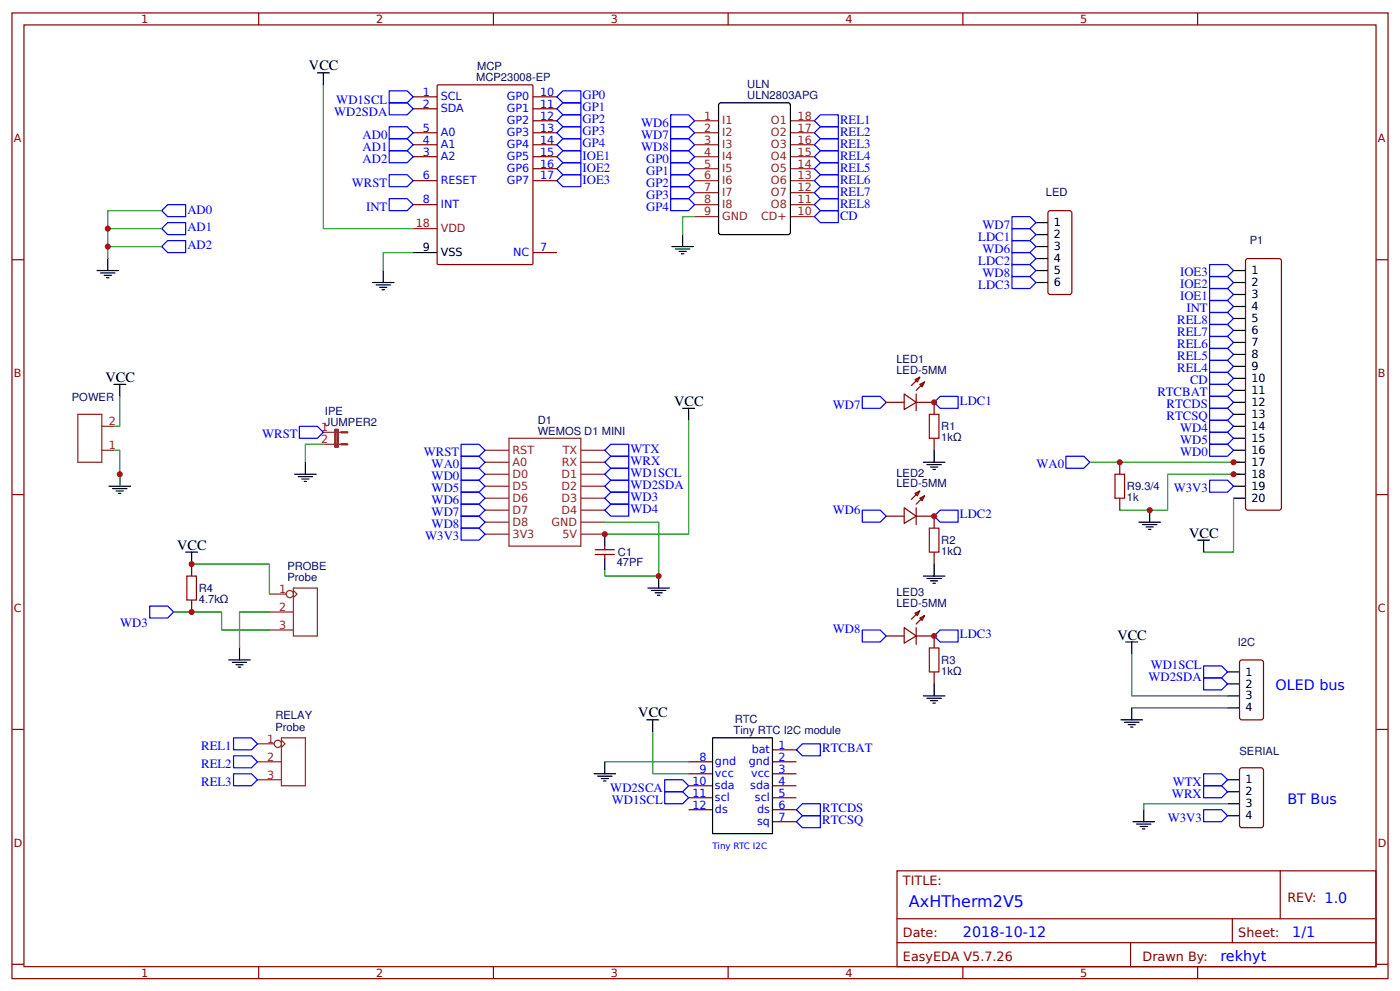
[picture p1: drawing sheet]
<svg xmlns="http://www.w3.org/2000/svg" width="309mm" height="219mm" viewBox="0 0 309 219" stroke-linecap="round" stroke-linejoin="round" font-family="sans-serif">
<g fill="none" stroke="#800" stroke-width=".26">
<path d="M2.6 2.9h304.1v213.2h-304.1zM5.3 5.5h298.7v208h-298.7zM57.1 2.9v2.6M96.6 18.9l.2-.2h20.7l.2 .2v39.3l-.1 .2h-20.8l-.2-.1zM109 2.9v2.6M160.9 2.9v2.6M212.7 2.9v2.6M264.6 2.9v2.6M91.3 34.6h5.3M91.3 32h5.3M91.3 29.3h5.3M91.3 39.9h5.3"/>
<path d="M91.3 21.4h5.3M91.3 24h5.3M117.7 34.6h5.3M117.7 32h5.3M117.7 29.3h5.3M117.7 39.9h5.3M117.7 21.4h5.3M117.7 24h5.3M117.7 26.7h5.3M117.7 37.3h5.3M2.6 57.4h2.7M91.3 45.2h5.3"/>
<path d="M117.7 55.8h5.3M231.6 46.8l.4-.3h4.3l.4 .3 .1 .2v17.5l-.3 .5h-.2h-4.3h-.2l-.3-.5zM275.2 57.4l.5-.3h6.9l.4 .3 .1 .2v54.5l-.3 .5-.2 .1h-6.9l-.3-.1-.2-.5zM304 57.4h2.7M195.8 88.8h4M199.8 87l2.6 1.8-2.6 1.6zM202.1 83.8l1.1-.5-.5 1zM202.4 88.8h4v2.7M202.4 87v3.7M203.2 84.9l1.1-.6-.6 1.1zM203.2 83.3l-1.9 1.8M204.3 84.3l-1.9 1.9"/>
<path d="M206.4 96.8v2.6M2.6 109.2h2.7M195.8 114h4M199.8 112.1l2.6 1.9-2.6 1.6zM202.1 109l1.1-.6-.5 1.1zM202.4 114h4v2.6M202.4 112.1v3.7M203.2 110l1.1-.5-.6 1zM203.2 108.4l-1.9 1.9M204.3 109.5l-1.9 1.8M247.4 102.1v2.6M247.4 110v2.7"/>
<path d="M304 109.2h2.7M42.3 124.6v2.6M42.3 132.5v2.6M131.5 122.4h4.2M131.5 121.4h4.2M133.6 120.6v.8M133.6 122.4v.8M199.8 138.6l2.6 1.8-2.6 1.6zM202.1 135.4l1.1-.5-.5 1zM202.4 138.6v3.7M203.2 136.5l1.1-.6-.6 1.1zM203.2 134.9l-1.9 1.8"/>
<path d="M204.3 135.9l-1.9 1.9M206.4 121.9v2.7M195.8 140.4h4M202.4 140.4h4v2.7M206.4 148.4v2.6M273.9 146l.5-.3h4.2l.5 .3v12.4l-.2 .5-4.5 .1-.5-.3zM2.6 161.1h2.7M152.1 168.2h5.3M152.1 170.9h5.3M152.1 173.5h5.3M152.1 176.2h5.3M152.1 178.8h5.3"/>
<path d="M170.7 165.6h5.2M170.7 168.2h5.2M170.7 170.9h5.2M170.7 173.5h5.2M170.7 176.2h5.2M170.7 178.8h5.2M273.9 169.8l.5-.3h4.2l.5 .3v12.4l-.2 .5-4.5 .1-.5-.3zM304 161.1h2.7M170.7 181.5h5.2M198.2 192.3h105.8v21.2h-105.8zM282.8 192.3v10.6M2.6 212.9h2.7"/>
<path d="M57.1 213.5v2.6M109 213.5v2.6M160.9 213.5v2.6M198.2 202.9h105.8M198.2 208.2h105.8M212.7 213.5v2.6M249.8 208.2v5.3M264.6 213.5v2.6M272.3 202.9v5.3M304 212.9h2.7"/>
</g>
<g fill="none" stroke="#000" stroke-width=".26">
<path d="M70.1 16.1h2.7M71.4 16.1v2.6M159 22.8l15.1-.1 .5 .3v28.3l-.2 .4-15.1 .1-.5-.3-.1-28.3zM21.4 59.7h4.8M23.8 57.1v2.6M84.7 59.7v2.7M91.3 55.8h5.3M148.4 54.5h4.8M149.2 55h3.2M150 55.5h1.6M150.5 56h.6M150.8 51.8v2.7"/>
<path d="M228.9 54.5h2.6M228.9 59.7h2.6M228.9 49.2h2.6M228.9 51.8h2.6M228.9 57.1h2.6M272.5 59.7h2.7M22.2 60.3h3.2M23 60.8h1.6M23.5 61.3h.6M82.3 62.4h4.7M83.1 62.9h3.2M83.9 63.4h1.6"/>
<path d="M84.4 64h.5M228.9 62.4h2.6M272.5 62.4h2.7M272.5 65h2.7M272.5 67.7h2.7M272.5 70.3h2.7M272.5 73h2.7M272.5 75.6h2.7M272.5 78.3h2.7M25.1 84.9h2.7M26.5 84.9v2.6M150.8 90.2h2.7"/>
<path d="M152.1 90.2v2.6M206.4 99.4v2.7M272.5 80.9h2.7M272.5 83.6h2.7M272.5 86.2h2.7M272.5 88.8h2.7M272.5 91.5h2.7M272.5 94.1h2.7M272.5 96.8h2.7M272.5 99.4h2.7M24.1 107.4h4.7M24.9 107.9h3.1"/>
<path d="M25.7 108.4h1.6M26.2 109h.5M26.5 104.7v2.7M65.1 104.7h4.7M65.9 105.3h3.2M66.7 105.8h1.6M67.2 106.3h.5M67.5 102.1v2.6M133.6 118v2.6M204 102.1h4.8M204.8 102.6h3.2M205.6 103.1h1.6"/>
<path d="M206.1 103.7h.5M251.6 115.3h4.8M252.4 115.8h3.2M253.2 116.4h1.6M253.7 116.9h.6M254 112.7v2.6M264.6 119.3h2.6M265.9 119.3v2.6M272.5 107.4h2.7M272.5 102.1h2.7M272.5 104.7h2.7M272.5 110h2.7"/>
<path d="M41 121.9h2.7M42.3 121.9v2.7M133.6 123.2v2.7M143.1 129.9h4.8M143.9 130.4h3.2M144.7 130.9h1.6M145.3 131.4h.5M145.5 127.2v2.7M204 127.2h4.8M204.8 127.7h3.2M205.6 128.3h1.6M206.1 128.8h.5"/>
<path d="M206.4 124.6v2.6M50.5 145.7h4.8M51.3 146.3h3.2M52.1 146.8h1.6M52.7 147.3h.5M52.9 143.1v2.6M142.9 159h2.6M144.2 159v2.6M204 153.7h4.8M204.8 154.2h3.2M205.6 154.7h1.6M206.1 155.3h.5"/>
<path d="M206.4 151v2.7M247.6 159h4.8M248.4 159.5h3.2M248.7 141.8h2.7M250 141.8v2.6M250 156.3v2.7M271.2 148.4h2.6M271.2 151h2.6M271.2 153.7h2.6M271.2 156.3h2.6M131.2 170.9h4.8M132 171.4h3.2"/>
<path d="M132.8 171.9h1.6M133.3 172.5h.6M133.6 168.2v2.7M157.4 162.9h13.3v21.2h-13.3zM249.2 160h1.6M249.8 160.5h.5M252.7 178.8v2.7M271.2 172.2h2.6M271.2 174.8h2.6M271.2 177.5h2.6M250.3 181.5h4.8M251.1 182h3.2"/>
<path d="M251.9 182.5h1.6M252.4 183h.5M271.2 180.1h2.6"/>
</g>
<g fill="none" stroke="#00f" stroke-width=".26">
<path d="M86 28h4l1.3 1.3-1.3 1.3h-4zM86 30.6h4l1.3 1.4-1.3 1.3h-4zM86 33.3h4l1.3 1.3-1.3 1.3h-4zM86 38.6h4l1.3 1.3-1.3 1.3h-4zM86 20.1h4l1.3 1.3-1.3 1.3h-4zM86 22.7h4l1.3 1.3-1.3 1.3h-4zM123 34.6l1.4-1.3h3.9v2.6h-3.9zM123 37.3l1.4-1.4h3.9v2.7h-3.9zM123 39.9l1.4-1.3h3.9v2.6h-3.9zM123 21.4l1.4-1.3h3.9v2.6h-3.9zM123 24l1.4-1.3h3.9v2.6h-3.9zM123 26.7l1.4-1.4h3.9v2.7h-3.9z"/>
<path d="M123 29.3l1.4-1.3h3.9v2.6h-3.9zM123 32l1.4-1.4h3.9v2.7h-3.9zM148.2 25.3h3.9l1.4 1.4-1.4 1.3h-3.9zM148.2 30.6h3.9l1.4 1.4-1.4 1.3h-3.9zM148.2 28h3.9l1.4 1.3-1.4 1.3h-3.9zM148.2 33.3h3.9l1.4 1.3-1.4 1.3h-3.9zM148.2 35.9h3.9l1.4 1.4-1.4 1.3h-3.9zM148.2 38.6h3.9l1.4 1.3-1.4 1.3h-3.9zM179.9 32l1.3-1.4h4v2.7h-4zM179.9 29.3l1.3-1.3h4v2.6h-4zM179.9 26.7l1.3-1.4h4v2.7h-4zM179.9 34.6l1.3-1.3h4v2.6h-4z"/>
<path d="M179.9 37.3l1.3-1.4h4v2.7h-4zM179.9 39.9l1.3-1.3h4v2.6h-4zM35.7 46.5l1.3-1.3h4v2.6h-4zM35.7 50.5l1.3-1.3h4v2.6h-4zM35.7 54.5l1.3-1.4h4v2.7h-4zM86 43.9h4l1.3 1.3-1.3 1.3h-4zM148.2 41.2h3.9l1.4 1.3-1.4 1.4h-3.9zM148.2 43.9h3.9l1.4 1.3-1.4 1.3h-3.9zM179.9 42.5l1.3-1.3h4v2.7h-4zM181.2 43.9h4v2.6h-4l-1.3-1.3zM181.2 46.5h4v2.7h-4l-1.3-1.4zM223.6 47.8h3.9l1.4 1.4-1.4 1.3h-3.9z"/>
<path d="M223.6 53.1h3.9l1.4 1.4-1.4 1.3h-3.9zM223.6 58.4h3.9l1.4 1.3-1.4 1.4h-3.9zM223.6 50.5h3.9l1.4 1.3-1.4 1.3h-3.9zM223.6 55.8h3.9l1.4 1.3-1.4 1.3h-3.9zM267.2 58.4h4l1.3 1.3-1.3 1.4h-4zM223.6 61.1h3.9l1.4 1.3-1.4 1.3h-3.9zM267.2 79.6h4l1.3 1.3-1.3 1.3h-4zM267.2 76.9h4l1.3 1.4-1.3 1.3h-4zM267.2 74.3h4l1.3 1.3-1.3 1.3h-4zM267.2 71.6h4l1.3 1.4-1.3 1.3h-4zM267.2 69h4l1.3 1.3-1.3 1.3h-4zM267.2 63.7h4l1.3 1.3-1.3 1.4h-4z"/>
<path d="M267.2 61.1h4l1.3 1.3-1.3 1.3h-4zM267.2 66.4h4l1.3 1.3-1.3 1.3h-4zM66.1 94.1h4l1.3 1.4-1.3 1.3h-4zM101.9 98.1h3.9l1.4 1.3-1.4 1.4h-3.9zM133.6 99.4l1.3-1.3h4v2.7h-4zM190.5 87.5h4l1.3 1.3-1.3 1.4h-4zM206.4 88.8l1.3-1.3h4v2.7h-4zM267.2 98.1h4l1.3 1.3-1.3 1.4h-4zM267.2 82.2h4l1.3 1.4-1.3 1.3h-4zM267.2 92.8h4l1.3 1.3-1.3 1.4h-4zM267.2 95.5h4l1.3 1.3-1.3 1.3h-4zM267.2 90.2h4l1.3 1.3-1.3 1.3h-4z"/>
<path d="M267.2 84.9h4l1.3 1.3-1.3 1.3h-4zM267.2 87.5h4l1.3 1.3-1.3 1.4h-4zM101.9 100.8h3.9l1.4 1.3-1.4 1.3h-3.9zM101.9 103.4h3.9l1.4 1.3-1.4 1.3h-3.9zM101.9 106h3.9l1.4 1.4-1.4 1.3h-3.9zM101.9 108.7h3.9l1.4 1.3-1.4 1.3h-3.9zM101.9 111.3h3.9l1.4 1.4-1.4 1.3h-3.9zM101.9 114h3.9l1.4 1.3-1.4 1.3h-3.9zM101.9 116.6h3.9l1.4 1.4-1.4 1.3h-3.9zM133.6 110l1.3-1.3h4v2.6h-4zM133.6 104.7l1.3-1.3h4v2.6h-4zM133.6 107.4l1.3-1.4h4v2.7h-4z"/>
<path d="M133.6 102.1l1.3-1.3h4v2.6h-4zM133.6 112.7l1.3-1.4h4v2.7h-4zM190.5 112.7h4l1.3 1.3-1.3 1.3h-4zM206.4 114l1.3-1.3h4v2.6h-4zM235.5 100.8h3.9l1.4 1.3-1.4 1.3h-3.9zM267.2 106h4l1.3 1.4-1.3 1.3h-4zM33.1 133.8h3.9l1.4 1.3-1.4 1.4h-3.9zM190.5 139.1h4l1.3 1.3-1.3 1.4h-4zM206.4 140.4l1.3-1.3h4v2.7h-4zM265.9 149.7h4l1.3 1.3-1.3 1.3h-4zM265.9 147.1h4l1.3 1.3-1.3 1.3h-4zM51.6 162.9h4l1.3 1.4-1.3 1.3h-4z"/>
<path d="M51.6 166.9h4l1.3 1.3-1.3 1.3h-4zM51.6 170.9h4l1.3 1.3-1.3 1.3h-4zM146.8 174.8h4l1.3 1.4-1.3 1.3h-4zM146.8 172.2h4l1.3 1.3-1.3 1.3h-4zM175.9 165.6l1.4-1.3h3.9v2.6h-3.9zM177.3 177.5h3.9v2.6h-3.9l-1.4-1.3zM265.9 170.9h4l1.3 1.3-1.3 1.3h-4zM265.9 173.5h4l1.3 1.3-1.3 1.4h-4zM265.9 178.8h4l1.3 1.3-1.3 1.4h-4zM175.9 181.5l1.4-1.4h3.9v2.7h-3.9z"/>
</g>
<g fill="none" stroke="#8d2323" stroke-width=".26">
<path d="M153.5 26.7h5.2M153.5 29.3h5.2M153.5 32h5.2M153.5 34.6h5.2M153.5 37.3h5.2M153.5 39.9h5.2M174.6 26.7h5.3M174.6 29.3h5.3M174.6 32h5.3M174.6 34.6h5.3M174.6 37.3h5.3M174.6 39.9h5.3"/>
<path d="M153.5 42.5h5.2M153.5 45.2h5.2M153.5 47.8h5.2M174.6 42.5h5.3M174.6 45.2h5.3M174.6 47.8h5.3M17.2 91.5h5.3v10.6h-5.3zM22.5 99.4h2.6M22.5 94.1h2.6M71.4 95.5h4M71.4 98.1h4M107.2 99.4h5.2"/>
<path d="M112.4 96.8h15.9v23.8h-15.9zM128.3 99.4h5.3M107.2 118h5.2M107.2 115.3h5.2M107.2 104.7h5.2M107.2 102.1h5.2M107.2 112.7h5.2M107.2 110h5.2M107.2 107.4h5.2M128.3 118h5.3M128.3 115.3h5.3M128.3 104.7h5.3"/>
<path d="M128.3 102.1h5.3M128.3 112.7h5.3M128.3 110h5.3M128.3 107.4h5.3M59.5 131.2h3.7M59.5 135.1h5.3M59.5 139.1h5.3M64.8 130.4l.8 .8-.8 .8M64.8 129.9h5.3v10.5h-5.3zM56.9 164.3h3.7M56.9 168.2h5.3M56.9 172.2h5.3"/>
<path d="M62.2 163.5l.8 .8-.8 .7M62.2 162.9h5.3v10.6h-5.3z"/>
<circle cx="64" cy="131.2" r=".79"/>
<circle cx="61.4" cy="164.3" r=".79"/>
</g>
<path d="M205.3 91.5h2.1v5.3h-2.1zM205.3 116.6h2.1v5.3h-2.1zM246.3 104.7h2.1v5.3h-2.1zM41.3 127.2h2.1v5.3h-2.1zM205.3 143.1h2.1v5.3h-2.1z" fill="none" stroke="#a00000" stroke-width=".26"/>
<g fill="none" stroke="#080" stroke-width=".26">
<path d="M71.4 18.7v31.8h19.9M35.7 54.5h-11.9v2.6M35.7 50.5h-11.9v4M35.7 46.5h-11.9v4M91.3 55.8h-6.6v3.9M153.5 47.8h-2.7v4M25.1 99.4h1.4v8M26.5 87.5v6.6h-1.4M71.4 98.1h-3.9v4M152.1 92.8v25.2h-18.5M133.6 115.3h11.9v11.9h-11.9v-1.3M240.8 102.1h33"/>
<path d="M272.5 110v11.9h-6.6M273.8 104.7h-15.8v8h-10.6M38.4 135.1h10.5v4h10.6M42.3 124.6h17.2v6.6M59.5 135.1h-6.6v8M250 144.4v9.3h21.2M250 156.3h21.2M133.6 168.2h18.5M144.2 161.6v9.3h7.9M271.2 177.5h-18.5v1.3"/>
</g>
<path d="M74.1 94.9h.5v3.7h-.5zM75.4 95.5h1.3M75.4 98.1h1.3" fill="none" stroke="#8d2323" stroke-width=".53"/>
<path d="M91.3 50.5h5.3" fill="none" stroke="#f00" stroke-width=".26"/>
<g fill="#c00">
<circle cx="206.4" cy="114" r=".66"/>
<circle cx="42.3" cy="135.1" r=".66"/>
<circle cx="23.8" cy="54.5" r=".66"/>
<circle cx="145.5" cy="127.2" r=".66"/>
<circle cx="133.6" cy="118" r=".66"/>
<circle cx="42.3" cy="124.6" r=".66"/>
<circle cx="26.5" cy="104.7" r=".66"/>
<circle cx="254" cy="112.7" r=".66"/>
<circle cx="247.4" cy="102.1" r=".66"/>
<circle cx="23.8" cy="50.5" r=".66"/>
<circle cx="272.5" cy="102.1" r=".66"/>
<circle cx="272.5" cy="104.7" r=".66"/>
<circle cx="206.4" cy="88.8" r=".66"/>
<circle cx="206.4" cy="140.4" r=".66"/>
</g>
<text font-size="3.5" fill="#00f" x="200.8" y="200.2">AxHTherm2V5</text>
<g font-size="3.2">
<text x="68.3" y="15.6">VCC</text>
<text x="23.3" y="84.3">VCC</text>
<text x="149" y="89.6">VCC</text>
<text x="262.7" y="118.7">VCC</text>
<text x="39.2" y="121.4">VCC</text>
<text x="246.9" y="141.2">VCC</text>
<text x="141" y="158.4">VCC</text>
</g>
<g font-size="3.2" fill="#00f">
<text x="281.8" y="152.3">OLED bus</text>
<text x="284.4" y="177.5">BT Bus</text>
<text x="212.7" y="206.9">2018-10-12</text>
<text x="285.5" y="206.9">1/1</text>
<text x="269.6" y="212.1">rekhyt</text>
</g>
<g font-size="2.8" fill="#00f">
<text x="74.3" y="22.9">WD1SCL</text>
<text x="128.7" y="21.9">GP0</text>
<text x="73.8" y="25.6">WD2SDA</text>
<text x="128.7" y="24.6">GP1</text>
<text x="128.7" y="27.2">GP2</text>
<text x="128.7" y="29.8">GP3</text>
<text x="141.7" y="28">WD6</text>
<text x="185.6" y="30">REL2</text>
<text x="185.6" y="27.3">REL1</text>
<text x="80.1" y="30.7">AD0</text>
<text x="80.1" y="33.3">AD1</text>
<text x="80.1" y="36">AD2</text>
<text x="128.7" y="35.2">IOE1</text>
<text x="128.7" y="32.5">GP4</text>
<text x="141.7" y="33.3">WD8</text>
<text x="141.7" y="30.6">WD7</text>
<text x="142.7" y="35.9">GP0</text>
<text x="185.6" y="32.6">REL3</text>
<text x="185.6" y="35.2">REL4</text>
<text x="77.7" y="41.2">WRST</text>
<text x="128.7" y="37.9">IOE2</text>
<text x="128.7" y="40.5">IOE3</text>
<text x="142.7" y="38.6">GP1</text>
<text x="142.7" y="41.2">GP2</text>
<text x="185.6" y="37.9">REL5</text>
<text x="185.6" y="40.5">REL6</text>
<text x="41.4" y="47.2">AD0</text>
<text x="80.9" y="46.7">INT</text>
<text x="142.7" y="43.9">GP3</text>
<text x="142.7" y="46.5">GP4</text>
<text x="185.6" y="43.2">REL7</text>
<text x="185.6" y="45.8">REL8</text>
<text x="41.4" y="51.1">AD1</text>
<text x="185.6" y="48.5">CD</text>
<text x="216.1" y="53.2">LDC1</text>
<text x="217.1" y="50.5">WD7</text>
<text x="41.4" y="55.1">AD2</text>
<text x="216.1" y="58.5">LDC2</text>
<text x="217.1" y="55.8">WD6</text>
<text x="216.1" y="63.8">LDC3</text>
<text x="217.1" y="61.1">WD8</text>
<text x="260.7" y="63.6">IOE2</text>
<text x="260.7" y="61">IOE3</text>
<text x="260.1" y="71.5">REL8</text>
<text x="260.7" y="66.2">IOE1</text>
<text x="262.1" y="68.9">INT</text>
<text x="260.1" y="76.8">REL6</text>
<text x="260.1" y="74.2">REL7</text>
<text x="260.1" y="82.1">REL4</text>
<text x="260.1" y="79.5">REL5</text>
<text x="212.1" y="89.4">LDC1</text>
<text x="255.7" y="87.5">RTCBAT</text>
<text x="262.9" y="84.8">CD</text>
<text x="184" y="90.2">WD7</text>
<text x="257.7" y="92.8">RTCSQ</text>
<text x="257.7" y="90.2">RTCDS</text>
<text x="260.7" y="95.5">WD4</text>
<text x="57.9" y="96.8">WRST</text>
<text x="93.6" y="100.8">WRST</text>
<text x="139.3" y="100">WTX</text>
<text x="260.7" y="100.8">WD0</text>
<text x="260.7" y="98.1">WD5</text>
<text x="95.4" y="103.4">WA0</text>
<text x="95.4" y="106.1">WD0</text>
<text x="139.3" y="105.3">WD1SCL</text>
<text x="139.3" y="107.9">WD2SDA</text>
<text x="139.3" y="102.6">WRX</text>
<text x="229" y="103.4">WA0</text>
<text x="95.4" y="108.7">WD5</text>
<text x="95.4" y="111.4">WD6</text>
<text x="139.3" y="110.6">WD3</text>
<text x="139.3" y="113.2">WD4</text>
<text x="184" y="113.4">WD6</text>
<text x="259.3" y="108.7">W3V3</text>
<text x="93.9" y="119.3">W3V3</text>
<text x="95.4" y="114">WD7</text>
<text x="95.4" y="116.6">WD8</text>
<text x="212.1" y="114.5">LDC2</text>
<text x="26.6" y="138.4">WD3</text>
<text x="184" y="139.9">WD8</text>
<text x="212.1" y="140.9">LDC3</text>
<text x="254.2" y="147.8">WD1SCL</text>
<text x="253.7" y="150.5">WD2SDA</text>
<text x="44.4" y="165.6">REL1</text>
<text x="181.6" y="166.1">RTCBAT</text>
<text x="44.4" y="169.5">REL2</text>
<text x="44.4" y="173.5">REL3</text>
<text x="259.1" y="173.5">WTX</text>
<text x="134.8" y="174.9">WD2SCA</text>
<text x="135.2" y="177.5">WD1SCL</text>
<text x="181.6" y="179.4">RTCDS</text>
<text x="258.9" y="176.2">WRX</text>
<text x="181.6" y="182">RTCSQ</text>
<text x="258" y="181.5">W3V3</text>
</g>
<g font-size="2.8" fill="#800">
<text x="199.5" y="195.5">TITLE:</text>
<text x="284.4" y="199.2">REV: 1.0</text>
<text x="199.5" y="206.9">Date:</text>
<text x="273.6" y="206.9">Sheet:</text>
<text x="199.5" y="212.1">EasyEDA V5.7.26</text>
<text x="252.4" y="212.1">Drawn By:</text>
</g>
<g font-size="2.5" fill="#800">
<text x="31.2" y="5.1">1</text>
<text x="83.1" y="5.1">2</text>
<text x="134.9" y="5.1">3</text>
<text x="186.8" y="5.1">4</text>
<text x="238.7" y="5.1">5</text>
<text x="3" y="31.4">A</text>
<text x="304.4" y="31.4">A</text>
<text x="3" y="83.3">B</text>
<text x="304.4" y="83.3">B</text>
<text x="3" y="135.1">C</text>
<text x="304.4" y="135.1">C</text>
<text x="3" y="187">D</text>
<text x="304.4" y="187">D</text>
<text x="31.2" y="215.7">1</text>
<text x="83.1" y="215.7">2</text>
<text x="134.9" y="215.7">3</text>
<text x="186.8" y="215.7">4</text>
<text x="238.7" y="215.7">5</text>
</g>
<g font-size="2.5" fill="#000080">
<text x="105.2" y="17.9">MCP23008-EP</text>
<text x="105.4" y="15.6">MCP</text>
<text x="165.1" y="21.9">ULN2803APG</text>
<text x="165.1" y="19.5">ULN</text>
<text x="231.1" y="43.3">LED</text>
<text x="276.1" y="53.9">P1</text>
<text x="198" y="82.5">LED-5MM</text>
<text x="198" y="80.1">LED1</text>
<text x="15.9" y="88.5">POWER</text>
<text x="71.8" y="94.1">JUMPER2</text>
<text x="71.8" y="91.7">IPE</text>
<text x="118.8" y="96">WEMOS D1 MINI</text>
<text x="118.8" y="93.6">D1</text>
<text x="208" y="95.1">R1</text>
<text x="208" y="97.4">1kΩ</text>
<text x="198" y="107.6">LED-5MM</text>
<text x="198" y="105.3">LED2</text>
<text x="249" y="110.6">1k</text>
<text x="249" y="108.2">R9.3/4</text>
<text x="63.5" y="125.8">PROBE</text>
<text x="136.3" y="125.1">47PF</text>
<text x="136.5" y="122.7">C1</text>
<text x="208" y="122.5">1kΩ</text>
<text x="208" y="120.1">R2</text>
<text x="43.9" y="130.7">R4</text>
<text x="63.5" y="128.4">Probe</text>
<text x="198" y="131.7">LED3</text>
<text x="43.9" y="133.1">4.7kΩ</text>
<text x="198" y="134.1">LED-5MM</text>
<text x="273.4" y="142.6">I2C</text>
<text x="208" y="149">1kΩ</text>
<text x="208" y="146.7">R3</text>
<text x="60.9" y="161.5">Probe</text>
<text x="60.9" y="158.8">RELAY</text>
<text x="162.3" y="159.8">RTC</text>
<text x="162.1" y="162.1">Tiny RTC I2C module</text>
<text x="273.8" y="166.6">SERIAL</text>
</g>
<g font-size="2.5" fill="#00f">
<text x="93.4" y="21.1">1</text>
<text x="93.4" y="23.8">2</text>
<text x="97.4" y="22.2">SCL</text>
<text x="112" y="22.2">GP0</text>
<text x="119.3" y="21.1">10</text>
<text x="119.3" y="23.8">11</text>
<text x="93.4" y="29.1">5</text>
<text x="97.4" y="24.8">SDA</text>
<text x="112" y="24.8">GP1</text>
<text x="112" y="27.5">GP2</text>
<text x="119.3" y="26.4">12</text>
<text x="119.3" y="29.1">13</text>
<text x="93.4" y="34.3">3</text>
<text x="93.4" y="31.7">4</text>
<text x="97.4" y="35.4">A2</text>
<text x="97.4" y="32.8">A1</text>
<text x="97.4" y="30.1">A0</text>
<text x="112" y="30.1">GP3</text>
<text x="112" y="32.8">GP4</text>
<text x="112" y="35.4">GP5</text>
<text x="119.3" y="31.7">14</text>
<text x="119.3" y="34.3">15</text>
<text x="93.4" y="39.6">6</text>
<text x="97.4" y="40.7">RESET</text>
<text x="112" y="38">GP6</text>
<text x="112" y="40.7">GP7</text>
<text x="119.3" y="37">16</text>
<text x="119.3" y="39.6">17</text>
<text x="93.4" y="44.9">8</text>
<text x="97.4" y="46">INT</text>
<text x="113.4" y="56.6">NC</text>
<text x="119.3" y="55.5">7</text>
<text x="154.5" y="168">8</text>
<text x="166.1" y="166.4">bat</text>
<text x="172" y="165.3">1</text>
<text x="172" y="168">2</text>
<text x="153" y="173.2">10</text>
<text x="154.5" y="170.6">9</text>
<text x="158" y="169">gnd</text>
<text x="158" y="171.7">vcc</text>
<text x="165.4" y="169">gnd</text>
<text x="165.9" y="171.7">vcc</text>
<text x="172" y="170.6">3</text>
<text x="172" y="173.2">4</text>
<text x="153" y="175.9">11</text>
<text x="153" y="178.5">12</text>
<text x="158" y="174.3">sda</text>
<text x="158" y="177">scl</text>
<text x="158" y="179.6">ds</text>
<text x="165.8" y="174.3">sda</text>
<text x="166.8" y="177">scl</text>
<text x="167.3" y="179.6">ds</text>
<text x="172" y="175.9">5</text>
<text x="172" y="178.5">6</text>
<text x="167.3" y="182.2">sq</text>
<text x="172" y="181.2">7</text>
</g>
<g font-size="2.5" fill="#8d2323">
<text x="155.6" y="26.4">1</text>
<text x="155.6" y="29.1">2</text>
<text x="159.5" y="27.5">I1</text>
<text x="170.3" y="27.5">O1</text>
<text x="176.2" y="26.4">18</text>
<text x="176.2" y="29.1">17</text>
<text x="155.6" y="31.7">3</text>
<text x="155.6" y="34.3">4</text>
<text x="159.5" y="30.1">I2</text>
<text x="159.5" y="32.8">I3</text>
<text x="159.5" y="35.4">I4</text>
<text x="170.3" y="30.1">O2</text>
<text x="170.3" y="32.8">O3</text>
<text x="170.3" y="35.4">O4</text>
<text x="176.2" y="31.7">16</text>
<text x="176.2" y="34.3">15</text>
<text x="155.6" y="37">5</text>
<text x="155.6" y="39.6">6</text>
<text x="159.5" y="38">I5</text>
<text x="159.5" y="40.7">I6</text>
<text x="170.3" y="38">O5</text>
<text x="170.3" y="40.7">O6</text>
<text x="176.2" y="37">14</text>
<text x="176.2" y="39.6">13</text>
<text x="155.6" y="42.3">7</text>
<text x="155.6" y="44.9">8</text>
<text x="155.6" y="47.6">9</text>
<text x="159.5" y="43.3">I7</text>
<text x="159.5" y="46">I8</text>
<text x="170.3" y="46">O8</text>
<text x="170.3" y="43.3">O7</text>
<text x="176.2" y="44.9">11</text>
<text x="176.2" y="42.3">12</text>
<text x="176.2" y="47.6">10</text>
<text x="159.5" y="48.6">GND</text>
<text x="168.1" y="48.6">CD+</text>
<text x="24.1" y="93.9">2</text>
<text x="70.9" y="95.2">1</text>
<text x="24.1" y="99.2">1</text>
<text x="70.9" y="97.8">2</text>
<text x="113.2" y="100.2">RST</text>
<text x="124.3" y="100.2">TX</text>
<text x="113.2" y="105.5">D0</text>
<text x="113.2" y="102.9">A0</text>
<text x="124.1" y="105.5">D1</text>
<text x="124.1" y="102.9">RX</text>
<text x="113.2" y="113.5">D7</text>
<text x="113.2" y="110.8">D6</text>
<text x="113.2" y="108.2">D5</text>
<text x="124.1" y="113.5">D4</text>
<text x="124.1" y="110.8">D3</text>
<text x="124.1" y="108.2">D2</text>
<text x="113.2" y="118.7">3V3</text>
<text x="113.2" y="116.1">D8</text>
<text x="121.9" y="116.1">GND</text>
<text x="124.3" y="118.7">5V</text>
<text x="61.7" y="130.9">1</text>
<text x="61.7" y="134.9">2</text>
<text x="61.7" y="138.9">3</text>
<text x="59" y="164">1</text>
<text x="59" y="168">2</text>
<text x="59" y="171.9">3</text>
</g>
<g font-size="2.5" fill="#f00">
<text x="91.8" y="50.2">18</text>
<text x="97.4" y="51.3">VDD</text>
</g>
<g font-size="2.5">
<text x="232.8" y="50">1</text>
<text x="232.8" y="52.6">2</text>
<text x="93.4" y="55.5">9</text>
<text x="97.4" y="56.6">VSS</text>
<text x="232.8" y="55.2">3</text>
<text x="232.8" y="57.9">4</text>
<text x="232.8" y="60.5">5</text>
<text x="232.8" y="63.2">6</text>
<text x="276.5" y="60.5">1</text>
<text x="276.5" y="63.2">2</text>
<text x="276.5" y="65.8">3</text>
<text x="276.5" y="68.5">4</text>
<text x="276.5" y="71.1">5</text>
<text x="276.5" y="73.8">6</text>
<text x="276.5" y="76.4">7</text>
<text x="276.5" y="79.1">8</text>
<text x="276.5" y="81.7">9</text>
<text x="276.5" y="84.3">10</text>
<text x="276.5" y="87">11</text>
<text x="276.5" y="89.6">12</text>
<text x="276.5" y="92.3">13</text>
<text x="276.5" y="94.9">14</text>
<text x="276.5" y="97.6">15</text>
<text x="276.5" y="100.2">16</text>
<text x="276.5" y="102.9">17</text>
<text x="276.5" y="105.5">18</text>
<text x="276.5" y="108.2">19</text>
<text x="276.5" y="110.8">20</text>
<text x="275.2" y="149.2">1</text>
<text x="275.2" y="151.8">2</text>
<text x="275.2" y="154.5">3</text>
<text x="275.2" y="157.1">4</text>
<text x="275.2" y="173">1</text>
<text x="275.2" y="175.6">2</text>
<text x="275.2" y="178.3">3</text>
<text x="275.2" y="180.9">4</text>
</g>
<text font-size="1.9" fill="#00f" x="157.4" y="187.4">Tiny RTC I2C</text>
</svg>
